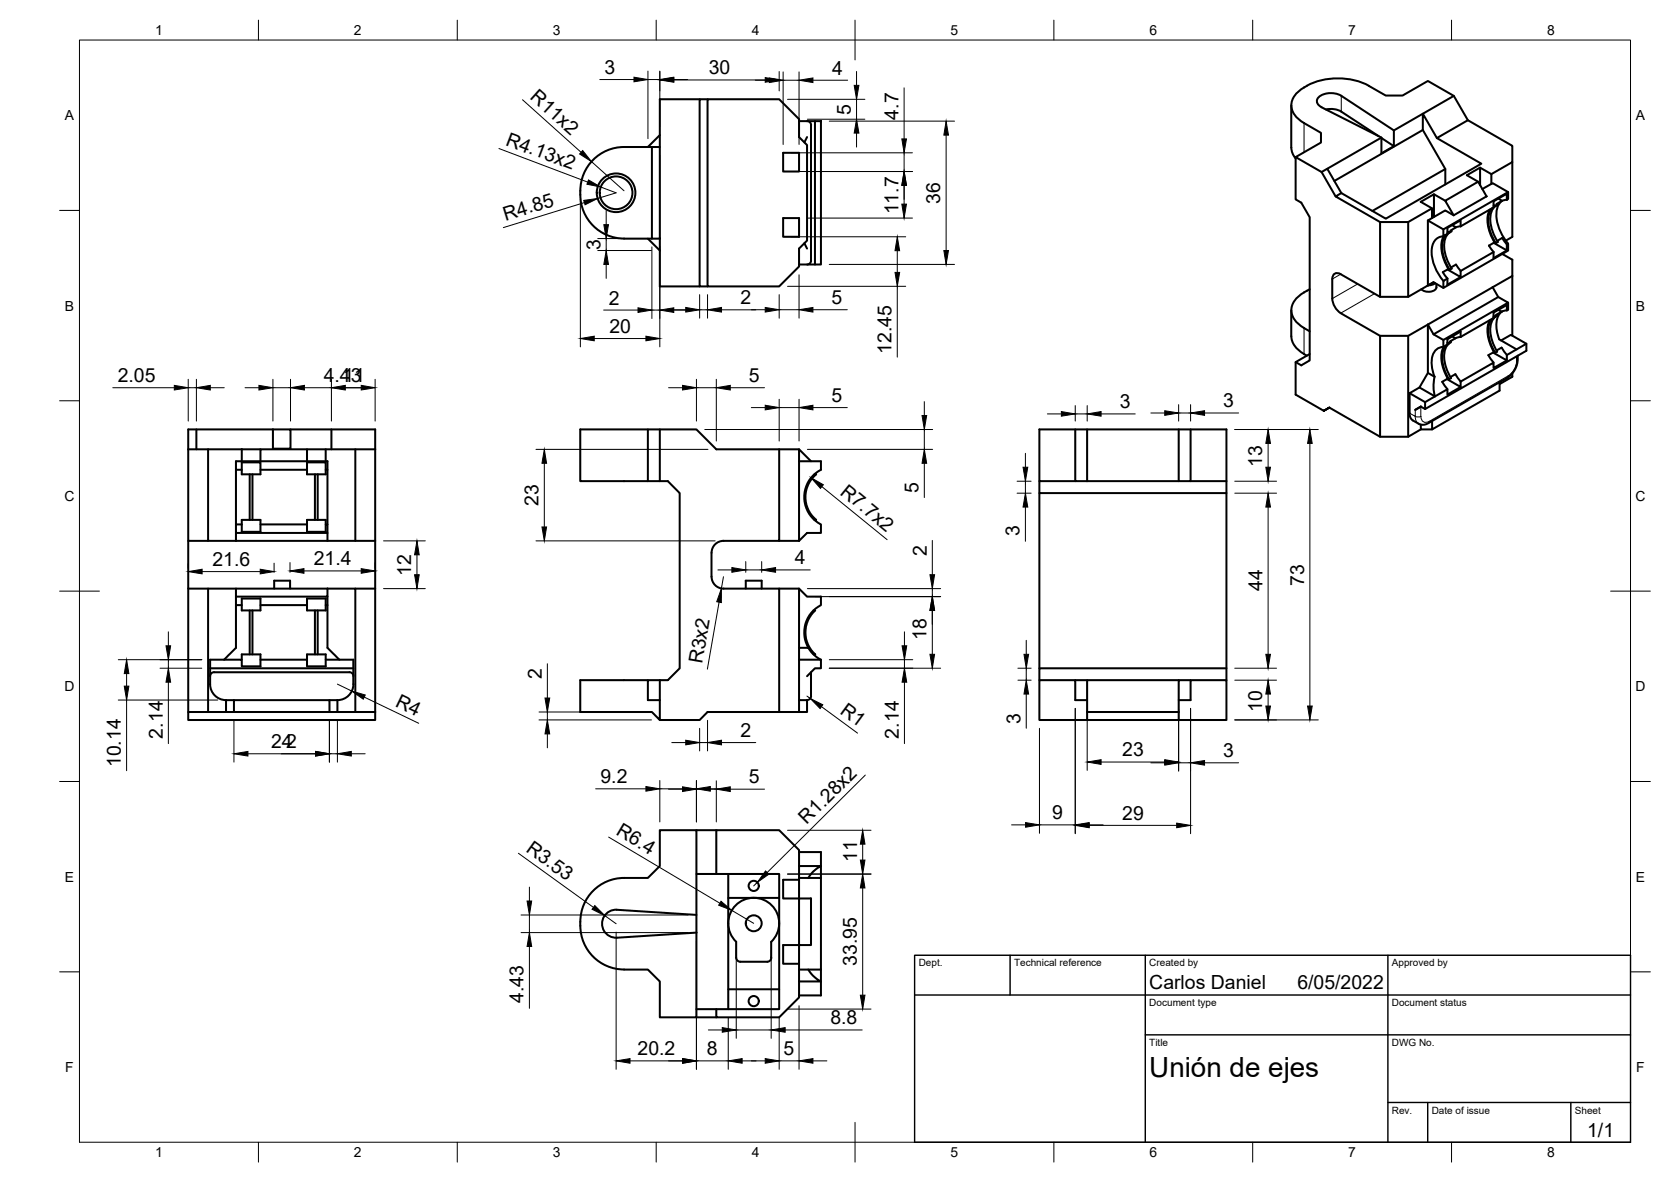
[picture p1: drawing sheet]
<svg xmlns="http://www.w3.org/2000/svg" width="420mm" height="297mm" viewBox="0 0 420 297" stroke-linecap="round" stroke-linejoin="round" font-family="sans-serif">
<!-- layer: Visible -->
<g fill="none" stroke="#000" stroke-width=".51">
<path d="M163.9 36.9h2v23.1h-2zM163.9 36.9h-7a11.2 11.2 0 0 0-10.9 13.3 11 11 0 0 0 10.9 9.8h7M165.9 34l-3 2.9M175.9 24.9h-10v12M177.9 24.9h18l5 5v4.5l2 2.1v24l-2 2v4.5l-5 5h-18zM177.9 24.9h-2v47.1h2M196.9 38.4h4v4.7h-4zM200.9 30.4h4M202.9 34.4l-.6 1.4M202.9 30.4a1.34 1.34 0 0 1 1 1.6v33.5M204.9 30.4h1.5v36.1h-1.5zM324.7 26.5v11.1l.5 1.4 .6 .8"/>
<path d="M325.8 39.5v10.6l1.4 .8 2.1 3.7v36l-2.1 1.2-1.4-.8M327.9 22a17 17 0 0 1 16.3-.4l4.2 2.4h4.3l6.3-3.7 6.5 3.8-15 8.7M327.9 30.9l4.2 2.5v2.4l-6.3 3.7 6.5 3.7 15-8.6M327.9 22a5.2 5.2 0 0 0-3.1 5.3 5.8 5.8 0 0 0 3.1 3.6M332.3 27l15 7.6v3.9l3.2-1.8M332.3 26.9a1.53 1.53 0 0 1-1.2-1.4 1.53 1.53 0 0 1 1-1.5 5.5 5.5 0 0 1 5.1 .1l13.3 8.7v3.9M333.4 27.5l1.8-.1 1.6 .4 9.8 6.4M347.3 34.7l3.2 2M357.8 32.7l5.6 9.8-18.3 10.5M361.3 34.7l-3.5-6.1v4.1l-22.3 12.8M365.5 24.1l3.6 6.1M162.9 60l3 3"/>
<path d="M165.9 60v12h10M196.9 54.8h4v4.7h-4zM332.3 43.2l3.5 6.2M333.7 42.4l3.6 6.1M347 55.8v18.8l-9.9-5.7a1.29 1.29 0 0 0-1.5-.1 1.29 1.29 0 0 0-.6 1.3v4.9M359 55.4v16.3l-4.9 2.9v-18.8M360.6 54.5v-5.7l-3.4 1.9 2.9 1.7v2.4M360.6 48.8l2.8 1.6M362.9 59.4a3.3 3.3 0 0 0-2.9 3.9 11.8 11.8 0 0 0 2.9 7.3M363 59.3a8.7 8.7 0 0 0 1.2 8.3M363.4 50.4l8.3-4.7 2.1 3.6-8.3 4.8zM363.4 42.5v3.8"/>
<path d="M363.7 58.9a6.4 6.4 0 0 0-.3 6.8l1.1 2.1M364.4 58.5a5.3 5.3 0 0 0-.9 5.7l.5 1.3 1 2-.5 .3-.3-.2-1.4 .8 1.1 1.6M364.5 58.4l-.5 .3M365.1 56.6l1 .5-1.4 .9 .3 .1-.5 .3-.3-.2-.3 .2M367.3 56.9v-1.5l-3.4 1.9v1.5l-1 .6v-1.8M367.3 56.9l-1.2 .2M371.7 45.7l-2.9-1.7 3.4-1.9v4.4M372.2 42.1l2.8 1.7 5.3-3.1v-4.1l-11.2-6.4-7.8 4.5 11.2 6.4-24.1 13.9-11.1-6.5-1.5 .9 11.2 6.4h7.1l6-3.4M372.7 47.5l2.6-1.5 3.9 2.3-16.3 9.3-3.9-2.2 4.4-2.5 2.1 1.2M374.6 52.7a8.7 8.7 0 0 0 1.2 8.2M375 43.8v2.4M375.3 52.3a6.4 6.4 0 0 0-.3 6.8l1.1 2"/>
<path d="M376 51.8a5.3 5.3 0 0 0-.9 5.7l.8 2 .7 1.3M376.1 51.7l-.5 .3M376.7 49.9l1 .6-1.4 .8 .3 .2-.5 .2-.3-.1-.3 .1M377.7 50.5a5.1 5.1 0 0 0-1.2 5.4l1.2 3.2 1.5 2.1M378.9 50.2l-1.2 .3M379.2 48.3v1.7l-.3 .2v-1.5l-3.4 1.9v1.5l-8.2 4.8M380.3 40.7v18.8l-1.7 1M200.9 66.5h4M202.3 61.1l.6 1.4M203.9 65.5a1.01 1.01 0 0 1-1 1M324.7 78v6.5a5.5 5.5 0 0 0 3.2 4.5M327.9 73.5a5.2 5.2 0 0 0-3.1 5.3 5.8 5.8 0 0 0 3.1 3.6"/>
<path d="M329.3 72.7l-1.4 .8M335 75l.5 1.8 1.1 1.5 10.4 6.1v25.4M347 74.6h7.1M359 71.7l1.4-.8 2.5 1.5M360.9 71.2l-.6 .3-1.2 .2M361.2 71.3v.9a2.34 2.34 0 0 1-3.5 .7l-.3-.2M364 67.7l3.3 1.9v-1.5M364.8 67.2l1.3-.7 1.2 1.6M367.3 69.6l-3.4 1.9v-1.5M375.3 72.2l-21.2 12.2h-7.1M375.3 72.2l1.4 2.4-16.3 9.4-1.4-2.4v12.1l-2.1 3.7-2.5 1.4M375.6 79.5h.1"/>
<path d="M375.6 61l3.3 1.9v-1.5l.3-.2v1.8l-16.3 9.4v-1.8l1-.6M376 79.6l-.4 .2M376.1 79.6a5.1 5.1 0 0 0-1.1 5.5l1.4 3.3-.4 .2-.4-.1-1.4 .8 1.3 1.8M376.4 60.5l1.3-.7 1.2 1.6M376.6 60.8l-.5 .3-.3-.2-1.4 .8 1.1 1.6M376.7 74.6l2.5 1.5-16.3 9.3-2.5-1.4M376.7 77.9l.8 .4-1.4 .8 .3 .2-.4 .3-.5-.1M377.7 78.3a5.4 5.4 0 0 0-1.1 6l.4 1 4.3 2.5M377.7 63.8l2.6 1.5v19.1M378.9 62.9l-3.4 2v-1.6l-8.2 4.8M378.9 78l-1.3 .3M379.2 76.1v1.7l-.3 .2v-1.3l-3.4 1.9v1.3l-8.2 4.8"/>
<path d="M380.3 69.3l-5 2.9M327.9 89l.7 .4M327.9 82.5l1.4 .8M329.3 89l-3.5 2v8.2l7 4 1.5-.8-1.5 .8M354.1 84.4v25.4M354.4 98.8l3.9 2.3v1.7M359 93.7l1.7 1M360.7 94.7l-.2 3 .3 1.9-3.9-2.2M362.9 87.2a3.2 3.2 0 0 0-2.9 3.5l.2 2.3 .5 1.7M363 87.1a8.3 8.3 0 0 0 1 8M363.7 86.8a6.2 6.2 0 0 0-.4 6.5l1.1 2M364 86.2h.1"/>
<path d="M364.4 86.3l-.4 .2M364.5 86.2a5.1 5.1 0 0 0-1.1 5.6l1.4 3.2-.5 .3-.3-.2-1.4 .9 1.3 1.8M364.7 94.8l1.3-.8 1.3 1.9M365.1 84.5l.9 .5M366 85l-1.5 .8 .3 .2-.5 .3-.4-.1M367.3 97.2l-3.4 2v-1.4l-5.6 3.3M367.3 84.7v-1.4l-3.4 1.9v1.4l-1 .6v-1.8M367.3 84.7l-1.3 .3M374.6 80.5a8.3 8.3 0 0 0 1 8M375.3 80.1a6.2 6.2 0 0 0-.4 6.5l1.1 2M377.1 96v2.2l-17 9.7v-2.1M377.4 85.6l2.5-1.5 3.9 2.3v1.7l-25.5 14.7-1-.6"/>
<path d="M377.5 87.4l-1.2 .7M377.6 87.4l1.3 1.8M378.9 90.6l-3.4 1.9v-1.4l-8.2 4.8v1.3l-3.5-1.9M380.3 93.8v.9l-3.2 1.8M381.6 89.4l-.1 1.8-.4 1.3-.8 1.3-1.2 1.1-20.1 11.5-1 .4-1.3-.3a2.88 2.88 0 0 1-2.1-1.7l-.2-6M383.8 86.4l-4.9 2.8v1.4l-3.5-2M47.3 112.9h13.5M47.3 112.9v68h47v-2M49.4 107.9v5M52.3 112.9v23h7M59.3 118.1v13.7h1.5M60.8 116.2h4.7v3h-4.7z"/>
<path d="M60.8 118.1h-1.5v-2.2h23v2.2h-.4M60.8 112.9v3M60.8 112.9h4.7M62.8 119.2v11.4M63.5 119.2v11.4M65.5 115.9v-3h11.7v3M65.5 118.1h11.7M68.6 107.9h4.4v4.9h-4.4zM68.6 107.9h-21.3v5M73 107.9h21.3v5M77.2 116.2h4.7v3h-4.7zM77.2 112.9h17.1"/>
<path d="M79.2 119.2v11.4M79.9 119.2v11.4M81.9 112.9v3M82.3 118.1v13.7M83.3 107.9v5M89.3 112.9v23M94.3 112.9v66M162.9 107.9v13h3M165.9 107.9v13h2l3 3v44l-3 3h-2M195.9 112.9v23h-14a3 3 0 0 0-3 3v6a2.99 2.99 0 0 0 3 3h14v31M200.9 115.9h5.5v2.2a7.7 7.7 0 0 0 0 13.7v2.1h-3.5l-2 2M200.9 112.9l3 3"/>
<path d="M204.8 119.2h.4a7.4 7.4 0 0 0 0 11.4h-.4M270.4 107.9v13h2.9M273.3 107.9v13M296.4 107.9v13h3v-13M334.3 102.4l12.7 7.4h7.1l3.2-1.9M357.3 106.7v1.2h2.8M357.3 102.2l-1.4 .8M357.3 102.2h.1M47.3 135.9h5M59.3 135.9h35M59.3 131.8v2.1h23v-2.1h-.4M59.3 133.9v2"/>
<path d="M60.8 130.6h4.7v3.1h-4.7zM65.5 131.8h11.7M77.2 130.6h4.7v3.1h-4.7zM82.3 133.9v2M162.9 120.9h-17v-13h29.2l5 5h20.8v23M195.9 135.9h5M261.3 120.9v3h47.1M261.3 123.9v44M270.4 120.9h-9.1v-13h47.1v63M273.3 120.9h23.1M299.4 120.9h9M47.3 147.9h35"/>
<path d="M52.3 147.9v31M59.3 149.9v12.9l-3 3M59.3 147.9v2M59.3 152.1h1.5M60.8 150.4h4.7v3h-4.7zM62.8 153.4v11.1M63.5 153.4v11.1M65.5 152.1h11.7M68.9 147.9v-2h4v2M77.2 150.4h4.7v3h-4.7zM79.2 153.4v11.1M79.9 153.4v11.1"/>
<path d="M81.9 152.1h.4v10.7l3 3M82.3 147.9h7v31M82.3 147.9v2h-23M82.3 149.9v2.2M89.3 147.9h5M187.5 147.9v-2h4v2M195.9 147.9h5v31M200.9 147.9l2 2h3.5v2.2a7.7 7.7 0 0 0-3.2 10.7M204.6 153.4h.4a7.4 7.4 0 0 0 0 11.1h-.4M47.3 178.9h9.5M52.8 167.9h36M53.8 168.9h34"/>
<path d="M53.8 168.9a1.01 1.01 0 0 0-1 1M56.8 175.9v3h2M56.8 175.9h2M60.8 165.8v-1.3h4.7v3h-4.7v-1.7h-8v4.1a5.5 5.5 0 0 0 1.2 4.9 4 4 0 0 0 2.8 1.1M65.5 165.8h11.7v1.7h4.7v-3h-4.7v1.3M81.9 165.8h6.9v6.1M82.8 175.9h2M84.8 175.9v3h-2v-3h-24v3h24M84.8 178.9h9.5M87.9 168.9a1.01 1.01 0 0 1 1 1M88.9 171.9a4 4 0 0 1-4.1 4M162.9 170.9h-17v8h18l2 2v-10"/>
<path d="M165.9 170.9h-3v5h3M200.9 165.8h5.5v2.1h-1.5l-2 2M200.9 162.8h2.3l1.2 1.5 2 1.5M200.9 175.9h2M202.9 175.9v3h-25l-2 2h-10M203.9 168.9v5.2a1.76 1.76 0 0 1-.6 1.7l-.4 .1M270.4 170.9h2.9M273.3 175.9h-2.9v-5h-9.1v10h12M273.3 178.9h23.1M296.4 175.9h3v-5h9v10h-35.1v-2M296.4 170.9h-23.1v8M296.4 178.9v2"/>
<path d="M299.4 170.9h-3v8M308.4 167.9h-47.1v3M175.1 219.6h5M175.1 208.6h5M183.1 219.6v34M200.9 214.1h5.5v6.5M200.9 217.6h5.5l-2 1.5-1.2 1.5M149.1 223.8a11 11 0 0 1 7.8-3.2h6l3-3v-9h9.2v47.1h-9.2v-9.1l-3-2.9-6-.1a11.2 11.2 0 0 1-10.9-13.3 11 11 0 0 1 3.1-6.5zM175.1 229.9l-20-1.3a3.5 3.5 0 0 0-3.7 3.5 3.5 3.5 0 0 0 3.7 3.6l20-1.3M183.1 225.6h12.8M185.3 227.2a6.4 6.4 0 0 1 9 .5 6.4 6.4 0 0 1-.4 9v4a1.01 1.01 0 0 1-1 1h-6.8a1.04 1.04 0 0 1-1-1v-4a6.4 6.4 0 0 1 .2-9.5zM196.9 237.5h4v4.7h-4z"/>
<path d="M200.9 225.8h3v11.7h-3zM200.9 220.6h5.5v23.1h-5.5M200.9 221.1v4.7h-4v-4.7h4v-7.5l-5-5h-15.8v11h15.8v34h-15.8v2.1h15.8l5-5v-8.5M175.1 253.6h5M175.1 255.7h5M183.1 248.6h12.8M203.2 243.7l1.2 1.5 2 1.4h-5.5M206.4 243.7v6.5h-5.5"/>
<circle cx="154.9" cy="48.4" r="4.1"/>
<circle cx="154.9" cy="48.4" r="4.9"/>
<circle cx="189.5" cy="222.6" r="1.28"/>
<circle cx="189.5" cy="232" r="2"/>
<circle cx="189.5" cy="251.6" r="1.28"/>
</g>
<!-- layer: Visible fina -->
<g fill="none" stroke="#000" stroke-width=".25">
<path d="M327.9 30.9v7.4M337.2 24.1v4M337.1 68.9l-2.1 1.2M341.4 71.4l-6.4 3.6M345.6 73.8l-8.5 4.9M327.9 82.5v6.5M379 94.9l.2-.4-19.8 11.4M381.3 89.6v1.2M381.3 90.8l-.2 1.2-.6 1.2-1.3 1.3M381.6 90.4l-.3 .4M355.8 104.6l.4 1.3 .5 .6M355.9 104.6l.7 .2 .7-.2a1.29 1.29 0 0 0 .6 1.4 1.29 1.29 0 0 0 1.5-.1"/>
<path d="M355.9 103v1.6l-1.5-.8M357.3 102.2v2.4M359.4 105.9l-.2 .4"/>
</g>
<!-- layer: Border -->
<g fill="none" stroke="#000" stroke-width=".25">
<path d="M20 10.1h390v276.9h-390zM65 5.1v5M115 5.1v5M165 5.1v5M215 5.1v10M265 5.1v5M315 5.1v5M365 5.1v5M15 52.9h5M410 52.9h5M15 100.7h5M410 100.7h5"/>
<path d="M15 148.6h10M405 148.6h10M15 196.4h5M410 196.4h5M15 244.2h5M410 244.2h5M65 287v5M115 287v5M165 287v5M215 282.1v9.9M265 287v5M315 287v5"/>
<path d="M365 287v5"/>
</g>
<!-- layer: TitleBlock -->
<path d="M230 240.1h180v46.9h-180zM230 250h180M254 240.1v9.9M288 240.1v46.9M349 240.1v46.9M288 260.1h122M349 277.1h61M359 277.1v9.9M395 277.1v9.9" fill="none" stroke="#000" stroke-width=".36"/>
<!-- layer: Dimensions -->
<g fill="none" stroke="#000" stroke-width=".25">
<path d="M150.8 20h8.6M162.9 17.9v16.9M162.9 20h3M165.9 17.9v14M169.4 20h3.5M195.9 18v4.8M196.9 18.1v18.2M200.9 18.1v18.2M215.4 18v3.4M125.5 37.3l22.3 8.5M131.4 25.1l14.7 13.2M165.9 39.1v48.1"/>
<path d="M169.4 20.1h23M189.9 20.2h3.5M196.9 20.2h4M198 25h19.5M199 38.4h30.4M203 30h14.5M204.4 20.2h8.7M208.5 30.4h31.5M215.4 25v5M215.4 33.5v3.5M227.3 22.1v12.8M227.3 38.4v4.7"/>
<path d="M237.9 34v29M145.9 50v37.2M146.9 50.9l-20.3 6.3M148.7 40.6l8.2 7.3M150.3 60h10.5M151 47l3.9 1.5-4.6 1.4M152.4 52.9v3.6M152.4 60v3M199 43.1h30.4M199 59.5h28.7M203 54.8h26.4M227.3 46.6v4.7"/>
<path d="M150.3 63h13.5M151.8 77.9h8.6M152.4 66.4v3.6M163.9 62v18M163.9 77.9h2M168.9 77.9h3.5M169.4 77.9h3.5M175.9 74v6M175.9 77.9h2M177.9 74v6M181.4 77.9h8.6M188.9 77.8h3.5"/>
<path d="M195.9 74v6M195.9 77.8h5M198 72h29.7M200.9 69.1v10.9M204.4 77.8h8.6M208.5 66.4h31.5M225.6 63v5.5M225.6 72v17.8M28.4 97.4h15.4M47.3 97.4h2.1M47.3 95.3v10.5M49.4 95.3v10.5"/>
<path d="M52.9 97.4h3.5M61.6 97.4h3.5M68.6 97.4h4.4M68.6 95.3v10.5M73 95.3v10.5M76.5 97.4h15.6M83.3 95.3v10.5M94.3 95.3v10.5M149.4 85.1h13M168.1 97.4h3.5M175.1 95.3v10.5M175.1 97.4h5"/>
<path d="M180.1 95.3v15.5M183.6 97.4h8.6M134.8 112.9h43.2M136.9 116.4v16M177.2 107.9h57.3M188.9 102.4h3.5M195.9 100.3v10.5M195.9 102.4h5M200.9 100.3v10.5M203 112.9h31.5M204.4 102.4h8.6M232.4 100.9v3.5"/>
<path d="M232.4 107.9v5M232.4 116.4v8.6M257.8 113.9v3.5M263.4 104h3.5M270.4 101.9v3.9M270.4 104h3M273.4 101.9v3.9M276.9 104h8.6M289.4 103.8h3.5M296.4 101.7v4.1M296.4 103.8h3M299.4 101.7v4.1"/>
<path d="M302.9 103.8h8.5M310.5 107.9h21M318.9 111.4v6M329.4 111.4v66M96.4 135.9h10.5M104.8 139.4v5M134.8 135.9h45M206.7 122.3l16.4 13.3M234.4 135.8v8.6M255.7 120.9h3.6M255.7 123.9h3.6M257.8 120.9v3"/>
<path d="M257.8 127.4v8.6M310.5 120.9h10.5M310.5 123.9h10.5M318.9 127.4v37M42.3 158.8v3.5M47.3 141.5v1.3M50.8 143.6h14.6M68.9 141.5v2.3M72.9 141.4v2.4M76.4 143.5h14.4M94.3 141.4v1.4M96.4 147.9h10.5"/>
<path d="M180.5 143.2h3.5M180.8 151.3l-2.9 16.9M181.9 144.9l-.5 3M187.5 141.1v2.7M187.5 143.2h4M191.5 141.1v2.7M195 143.2h8.7M203 147.9h33.5M205 149.9h31.5M227.4 158.8v3.5M234.4 147.9v2M234.4 153.4v11"/>
<path d="M29.7 165.8h21M29.7 175.9h25M31.8 169.3v3.1M31.8 175.9v17.8M40.2 167.9h10.5M42.3 165.8v2.1M42.3 171.4v15.5M84.8 171.9l3.6 1.8M91.6 175.2l13.7 6.6M135.5 178.9h26.3M137.6 166.8v8.6M137.6 178.9v2"/>
<path d="M202.9 174.9l.8 .6M206.5 177.6l9.1 6.6M208.5 167.9h28M208.5 165.8h21M227.4 165.8v2.1M227.4 171.4v15.5M255.9 167.9h3.4M255.9 170.9h3.4M258 160.9v3.5M258 167.9v3M258 174.4v8.6M270.4 178v31.5"/>
<path d="M296.4 178v15.8M299.4 178v31.5M310.5 167.9h10.5M310.5 170.9h10.5M318.9 174.4v3M58.8 181v10.5M62.3 189.4h17M82.8 181v10.5M82.8 189.4h2M84.8 181v10.5M88.3 189.4h3.5M135.5 180.9h28.3"/>
<path d="M137.6 184.4v3.5M149.8 198.2h12.6M165.9 196.1v10.5M165.9 198.2h9.2M168.1 198.3h3.5M168.9 186.6h3.5M175.1 196.1v10.5M175.1 198.3h5M175.9 183v5.7M175.9 186.6h2M177.9 181v7.7M178.6 198.2h3.5"/>
<path d="M180.1 196.2v10.4M181.4 186.6h8.6M183.6 198.3h8.6M217.6 194.8l-24.7 24.5M261.4 183v26.4M273.4 181v12.6M276.9 191.5h16M289.4 191.7h3.5M296.4 191.7h3M302.9 191.7h8.5M310.5 180.9h21M130.3 214.4l18.9 13.6"/>
<path d="M153 210.4l28 16.6M198 219.7h21M198 208.6h21M216.9 212.1v4M254.4 207.3h3.5M261.4 207.3h9M273.9 207.4h22M273.9 207.3h3.5M131 229.9h42M131 234.4h42M133.1 222.9v3.5M133.1 229.9v4.5"/>
<path d="M133.1 237.9v15.5M152.1 230.1l2.8 2M154.9 234.2v34.5M175.1 236.5v32.2M184 228.8l5.5 3.2M185.1 238.8v22.1M190.4 221.7l-.9 .9M193.9 238.8v22.1M216.9 223.1v27M178.1 258.8h3.5M183.1 255.7v13M185.1 258.8h8.8"/>
<path d="M195.9 255.7v13M197.4 258.8h19.4M198 253.6h21M200.9 252.7v16M158.4 266.6h13.2M175.1 266.6h8M186.6 266.6h5.8M195.9 266.6h5M204.4 266.6h3.5"/>
</g>
<g fill="#000" stroke="#000" stroke-width=".25">
<path d="M159.4 19.4l3.5 .6-3.5 .6zM165.9 20l3.5-.6v1.2zM165.9 20.1l3.5-.6v1.2zM192.4 19.5l3.5 .6-3.5 .6zM193.4 19.6l3.5 .6-3.5 .6zM200.9 20.2l3.5-.6v1.2zM146.5 37.8l2.2 2.8-3-1.9zM214.8 21.4h1.2l-.6 3.6zM215.4 30l.6 3.5h-1.2zM226.8 34.9h1.1l-.6 3.5zM237.9 30.4l.6 3.6h-1.2zM146.8 50.4l3.5-.5-3.2 1.6z"/>
<path d="M148 45.2l3 1.8-3.4-.7zM151.8 56.5h1.2l-.6 3.5zM226.8 51.3h1.1l-.6 3.5zM227.3 43.1l.6 3.5h-1.1zM152.4 63l.6 3.4h-1.2zM160.4 77.4l3.5 .5-3.5 .6zM165.9 77.9l3.5-.5v1.1zM172.4 77.3l3.5 .6-3.5 .5zM177.9 77.9l3.5-.6v1.1zM192.4 77.3l3.5 .5-3.5 .6zM200.9 77.8l3.5-.5v1.1zM225.6 59.5l.6 3.5h-1.2z"/>
<path d="M225 68.5h1.2l-.6 3.5zM237.3 63h1.2l-.6 3.4zM43.8 96.8l3.5 .6-3.5 .6zM49.4 97.4l3.5-.6v1.2zM65.1 96.8l3.5 .6-3.5 .6zM73 97.4l3.5-.6v1.2zM83.3 97.4l3.5-.6v1.2zM90.8 96.8l3.5 .6-3.5 .6zM145.9 85.1l3.5-.6v1.1zM162.4 84.5l3.5 .6-3.5 .5zM171.6 96.8l3.5 .6-3.5 .6zM180.1 97.4l3.5-.6v1.2z"/>
<path d="M136.9 112.9l.5 3.5h-1.1zM192.4 101.8l3.5 .6-3.5 .6zM200.9 102.4l3.5-.6v1.2zM231.8 104.4h1.2l-.6 3.5zM232.4 112.9l.6 3.5h-1.2zM257.2 117.4h1.2l-.6 3.5zM266.9 103.4l3.5 .6-3.5 .6zM273.4 104l3.5-.6v1.2zM292.9 103.2l3.5 .6-3.5 .6zM299.4 103.8l3.5-.6v1.2zM318.3 117.4h1.1l-.5 3.5zM318.9 107.9l.5 3.5h-1.1z"/>
<path d="M329.4 107.9l.5 3.5h-1.1zM104.8 135.9l.6 3.5h-1.2zM136.3 132.4h1.1l-.5 3.5zM203.9 120.1l3.1 1.7-.7 .9zM257.8 123.9l.6 3.5h-1.2zM318.9 123.9l.5 3.5h-1.1zM47.3 143.6l3.5-.5v1.1zM65.4 143.1l3.5 .5-3.5 .6zM72.9 143.5l3.5-.6v1.2zM90.8 142.9l3.5 .6-3.5 .6zM104.2 144.4h1.2l-.6 3.5zM181.4 147.9v3.5l-1.2-.2z"/>
<path d="M184 142.6l3.5 .6-3.5 .6zM191.5 143.2l3.5-.6v1.2zM234.4 149.9l.6 3.5h-1.2zM233.8 144.4h1.2l-.6 3.5zM31.8 165.8l.6 3.5h-1.2zM31.2 172.4h1.2l-.6 3.5zM41.7 162.3h1.2l-.6 3.5zM42.3 167.9l.6 3.5h-1.2zM88.4 173.7l3.4 1-.5 1zM137 175.4h1.2l-.6 3.5zM203.7 175.5l3.2 1.6-.7 1zM226.8 162.3h1.2l-.6 3.5z"/>
<path d="M227.4 167.9l.6 3.5h-1.2zM233.8 164.4h1.2l-.6 3.5zM257.5 164.4h1.1l-.6 3.5zM258 170.9l.6 3.5h-1.1zM318.3 164.4h1.1l-.5 3.5zM318.9 170.9l.5 3.5h-1.1zM318.3 177.4h1.1l-.5 3.5zM328.8 177.4h1.1l-.5 3.5zM58.8 189.4l3.5-.6v1.2zM79.3 188.8l3.5 .6-3.5 .6zM84.8 189.4l3.5-.6v1.2zM137.6 180.9l.6 3.5h-1.2z"/>
<path d="M162.4 197.7l3.5 .5-3.5 .6zM171.6 197.7l3.5 .6-3.5 .6zM172.4 186l3.5 .6-3.5 .6zM175.1 198.2l3.5-.5v1.1zM177.9 186.6l3.5-.6v1.2zM180.1 198.3l3.5-.6v1.2zM273.4 191.5l3.5-.6v1.2zM292.9 190.9l3.5 .6-3.5 .6zM292.9 191.1l3.5 .6-3.5 .6zM299.4 191.7l3.5-.6v1.2zM192.5 218.9l.8 .8-2.9 2zM216.3 216.1h1.2l-.6 3.6z"/>
<path d="M216.9 208.6l.6 3.5h-1.2zM257.9 206.7l3.5 .6-3.5 .6zM270.4 207.4l3.5-.6v1.2zM270.4 207.3l3.5-.6v1.2zM295.9 206.8l3.5 .6-3.5 .6zM132.5 226.4h1.2l-.6 3.5zM133.1 234.4l.6 3.5h-1.2zM149.6 227.6l2.5 2.5-3.2-1.6zM181.3 226.5l2.7 2.3-3.3-1.3zM216.9 219.7l.6 3.4h-1.2zM181.6 258.2l3.5 .6-3.5 .6zM193.9 258.8l3.5-.6v1.2z"/>
<path d="M216.3 250.1h1.2l-.6 3.5zM154.9 266.6l3.5-.6v1.2zM171.6 266l3.5 .6-3.5 .6zM183.1 266.6l3.5-.6v1.2zM192.4 266l3.5 .6-3.5 .6zM200.9 266.6l3.5-.6v1.2z"/>
</g>
<text font-size="7" x="289" y="270.6">Unión de ejes</text>
<g font-size="4.9">
<text x="152" y="18.5">3</text>
<text x="178.2" y="18.6">30</text>
<text x="209.3" y="18.8">4</text>
<text x="133.1" y="24.7" transform="rotate(42 133.1 24.7)">R11x2</text>
<text x="213.9" y="28.8" transform="rotate(-90 213.9 28.8)">5</text>
<text x="225.9" y="30.1" transform="rotate(-90 225.9 30.1)">4.7</text>
<text x="126.9" y="36.3" transform="rotate(21 126.9 36.3)">R4.13x2</text>
<text x="225.9" y="53.9" transform="rotate(-90 225.9 53.9)">11.7</text>
<text x="236.4" y="51.2" transform="rotate(-90 236.4 51.2)">36</text>
<text x="127.1" y="55.5" transform="rotate(-17 127.1 55.5)">R4.85</text>
<text x="151" y="62.8" transform="rotate(-90 151 62.8)">3</text>
<text x="153.1" y="76.5">2</text>
<text x="186.2" y="76.5">2</text>
<text x="209.1" y="76.4">5</text>
<text x="153.2" y="83.6">20</text>
<text x="224.2" y="88.9" transform="rotate(-90 224.2 88.9)">12.45</text>
<text x="29.6" y="96">2.05</text>
<text x="81.4" y="96">4.43</text>
<text x="188.3" y="96">5</text>
<text x="86.3" y="96">11</text>
<text x="209.1" y="101">5</text>
<text x="281.6" y="102.6">3</text>
<text x="307.6" y="102.3">3</text>
<text x="317.4" y="117.3" transform="rotate(-90 317.4 117.3)">13</text>
<text x="211" y="124" transform="rotate(39 211 124)">R7.7x2</text>
<text x="230.9" y="123.9" transform="rotate(-90 230.9 123.9)">5</text>
<text x="135.4" y="127.1" transform="rotate(-90 135.4 127.1)">23</text>
<text x="256.4" y="134.8" transform="rotate(-90 256.4 134.8)">3</text>
<text x="53.4" y="142.2">21.6</text>
<text x="78.9" y="142.1">21.4</text>
<text x="199.9" y="141.8">4</text>
<text x="233" y="139.7" transform="rotate(-90 233 139.7)">2</text>
<text x="103.4" y="144.8" transform="rotate(-90 103.4 144.8)">12</text>
<text x="317.5" y="148.6" transform="rotate(-90 317.5 148.6)">44</text>
<text x="327.9" y="147.2" transform="rotate(-90 327.9 147.2)">73</text>
<text x="233" y="160.9" transform="rotate(-90 233 160.9)">18</text>
<text x="176.6" y="166.9" transform="rotate(-80 176.6 166.9)">R3x2</text>
<text x="136.2" y="170.7" transform="rotate(-90 136.2 170.7)">2</text>
<text x="99.2" y="177.3" transform="rotate(26 99.2 177.3)">R4</text>
<text x="211" y="179.1" transform="rotate(36 211 179.1)">R1</text>
<text x="317.4" y="178.8" transform="rotate(-90 317.4 178.8)">10</text>
<text x="40.9" y="185.6" transform="rotate(-90 40.9 185.6)">2.14</text>
<text x="186.2" y="185.2">2</text>
<text x="226" y="185.6" transform="rotate(-90 226 185.6)">2.14</text>
<text x="256.6" y="181.8" transform="rotate(-90 256.6 181.8)">3</text>
<text x="68.2" y="188">242</text>
<text x="282.2" y="190">23</text>
<text x="307.6" y="190.2">3</text>
<text x="30.4" y="192.8" transform="rotate(-90 30.4 192.8)">10.14</text>
<text x="151" y="196.8">9.2</text>
<text x="188.3" y="196.9">5</text>
<text x="154.6" y="209.6" transform="rotate(31 154.6 209.6)">R6.4</text>
<text x="202.8" y="207.4" transform="rotate(-45 202.8 207.4)">R1.28x2</text>
<text x="264.5" y="205.9">9</text>
<text x="282.2" y="206">29</text>
<text x="132" y="213.8" transform="rotate(36 132 213.8)">R3.53</text>
<text x="215.5" y="216.7" transform="rotate(-90 215.5 216.7)">11</text>
<text x="215.5" y="242.7" transform="rotate(-90 215.5 242.7)">33.95</text>
<text x="289" y="248.5">Carlos Daniel</text>
<text x="326.2" y="248.5">6/05/2022</text>
<text x="131.7" y="252.1" transform="rotate(-90 131.7 252.1)">4.43</text>
<text x="208.8" y="257.4">8.8</text>
<text x="160.3" y="265.1">20.2</text>
<text x="177.8" y="265.1">8</text>
<text x="197" y="265.1">5</text>
<text x="399.1" y="285.7">1/1</text>
</g>
<g font-size="3.5">
<text x="39" y="8.8">1</text>
<text x="89" y="8.8">2</text>
<text x="139" y="8.8">3</text>
<text x="189" y="8.8">4</text>
<text x="239" y="8.8">5</text>
<text x="289" y="8.8">6</text>
<text x="339" y="8.8">7</text>
<text x="389" y="8.8">8</text>
<text x="16.3" y="30.2">A</text>
<text x="411.3" y="30.2">A</text>
<text x="16.3" y="78">B</text>
<text x="411.3" y="78">B</text>
<text x="16.2" y="125.9">C</text>
<text x="411.2" y="125.9">C</text>
<text x="16.2" y="173.7">D</text>
<text x="411.2" y="173.7">D</text>
<text x="16.3" y="221.6">E</text>
<text x="411.3" y="221.6">E</text>
<text x="16.4" y="269.4">F</text>
<text x="411.4" y="269.4">F</text>
<text x="39" y="290.8">1</text>
<text x="89" y="290.8">2</text>
<text x="139" y="290.8">3</text>
<text x="189" y="290.8">4</text>
<text x="239" y="290.8">5</text>
<text x="289" y="290.8">6</text>
<text x="339" y="290.8">7</text>
<text x="389" y="290.8">8</text>
</g>
<g font-size="2.5">
<text x="231" y="242.9">Dept.</text>
<text x="255" y="242.9">Technical reference</text>
<text x="289" y="242.9">Created by</text>
<text x="350" y="242.9">Approved by</text>
<text x="289" y="252.8">Document type</text>
<text x="350" y="252.8">Document status</text>
<text x="289" y="262.9">Title</text>
<text x="350" y="262.9">DWG No.</text>
<text x="350" y="279.9">Rev.</text>
<text x="360" y="279.9">Date of issue</text>
<text x="396" y="279.9">Sheet</text>
</g>
</svg>
